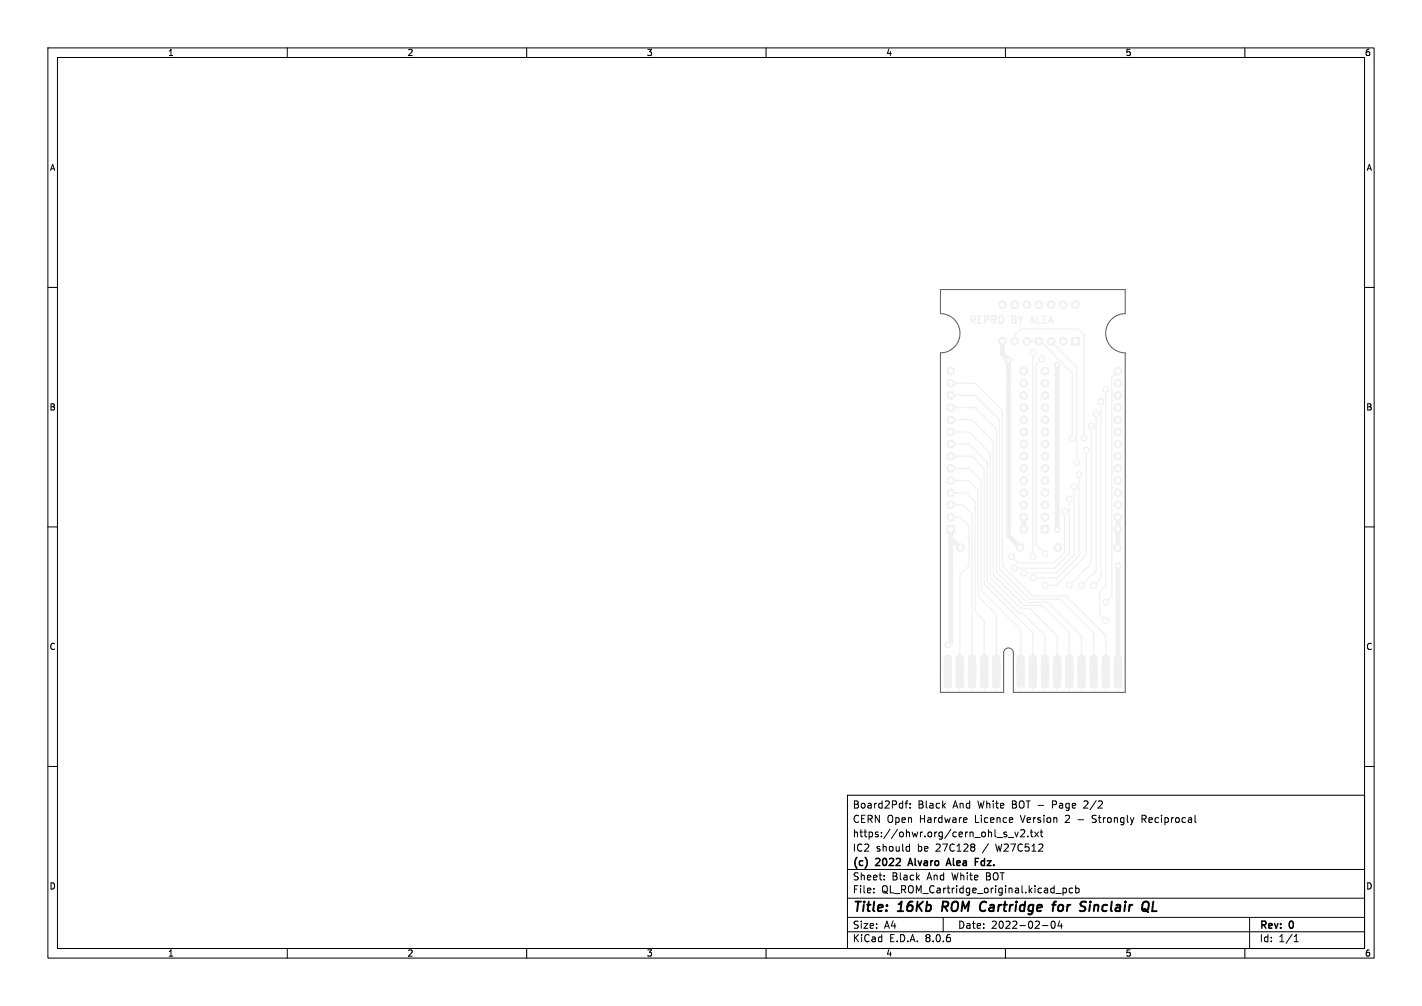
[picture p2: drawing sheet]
<svg xmlns="http://www.w3.org/2000/svg" width="297mm" height="210mm" viewBox="0 0 297 210" stroke-linecap="round" stroke-linejoin="round" font-family="sans-serif">
<g fill="none" stroke="#f0f0f0" stroke-width=".3">
<path d="M202.8 66.8l.7-.1 .2-.2-.1-.4-.8-.1v1.5M203.2 66.8l.5 .7M204.3 66.7h.5M205 66h-.7v1.5h.7M205.7 66.8l.7-.1 .1-.2v-.4l-.8-.1v1.5M207.2 66.8l.7-.1 .1-.2v-.4l-.8-.1v1.5M207.5 66.8l.5 .7M208.8 66.1l.2-.1a.5 .5 0 0 1 .6 .5v.5a.5 .5 0 0 1-.5 .5 .5 .5 0 0 1-.5-.5v-.5zM211.4 66h.5l.3 .3-.3 .4 .3 .1v.4l-.2 .3h-.6zM211.4 66.7h.5M212.7 66l.5 .8M213.2 66.8v.7"/>
<path d="M213.7 66l-.5 .8M215.1 67.5l.5-1.5 .5 1.5M215.2 67.1h.8M216.6 66v1.5h.7M217.8 66.7h.5M218.5 66h-.7v1.5h.7M219 67.5l.5-1.5 .5 1.5M219.1 67.1h.7M197.9 143.4v.6M200.5 143.5v.5M203 143.5v.5M205.6 143.5v.5"/>
<path d="M208.1 143.4v.6M213.2 143.4v.6M215.7 143.4v.6M218.3 143.4v.6M220.8 143.4v.6M223.3 143.4v.6M225.9 143.4v.6M228.4 143.4v.6M231 143.4v.6M233.5 143.4v.6"/>
</g>
<g fill="#f0f0f0" stroke="#f0f0f0" stroke-width=".21">
<path d="M223.8 70.4h1.6v1.6h-1.6z"/>
<path d="M197.8 109.7h1.6v1.6h-1.6z"/>
<path d="M197.5 136.9a.76 .76 0 0 1 .8-.1 .76 .76 0 0 1 .4 .7v3.5a.76 .76 0 0 1-.8 .7 .76 .76 0 0 1-.7-.7v-3.5z"/>
<path d="M197.2 138.5h1.3l.2 .1v4.6l-.1 .3h-1.2l-.2-.2z"/>
<path d="M200 136.9a.76 .76 0 0 1 .8-.1 .76 .76 0 0 1 .4 .7v3.5a.76 .76 0 0 1-.7 .7 .76 .76 0 0 1-.8-.7v-3.5z"/>
<path d="M199.8 138.6l1.2-.1 .2 .2v4.6l-.1 .2h-1.2l-.2-.1z"/>
<path d="M202.5 136.9a.76 .76 0 0 1 .9-.1 .76 .76 0 0 1 .4 .7v3.5a.76 .76 0 0 1-.8 .7 .76 .76 0 0 1-.7-.7v-3.5z"/>
<path d="M202.3 138.6l1.3-.1 .2 .2v4.6l-.2 .2h-1.1l-.2-.1z"/>
<path d="M205.1 136.9a.76 .76 0 0 1 .8-.1 .76 .76 0 0 1 .4 .7v3.5a.76 .76 0 0 1-.7 .7 .76 .76 0 0 1-.8-.7v-3.5z"/>
<path d="M204.9 138.6l1.2-.1 .2 .2v4.6l-.1 .2h-1.2l-.2-.1z"/>
<path d="M207.6 136.9a.76 .76 0 0 1 .8-.1 .76 .76 0 0 1 .5 .7v3.4a.76 .76 0 0 1-.8 .8 .76 .76 0 0 1-.8-.8v-3.4z"/>
<path d="M207.4 138.5h1.2l.2 .1 .1 4.6-.2 .3h-1.1l-.2-.2z"/>
<path d="M212.7 136.9a.76 .76 0 0 1 .8-.1 .76 .76 0 0 1 .4 .7v3.4a.76 .76 0 0 1-.7 .8 .76 .76 0 0 1-.8-.8v-3.4z"/>
<path d="M212.5 138.5l1.2-.1 .2 .2v4.6l-.1 .2h-1.2l-.2-.1z"/>
<path d="M215.2 136.9a.76 .76 0 0 1 .9-.1 .76 .76 0 0 1 .4 .7v3.5a.76 .76 0 0 1-.8 .7 .76 .76 0 0 1-.7-.7v-3.5z"/>
<path d="M215 138.5h1.3l.2 .1v4.6l-.2 .3h-1.1l-.2-.2z"/>
<path d="M217.8 136.9a.76 .76 0 0 1 .8-.1 .76 .76 0 0 1 .4 .7v3.5a.76 .76 0 0 1-.7 .7 .76 .76 0 0 1-.8-.7v-3.5z"/>
<path d="M217.6 138.5h1.2l.2 .1v4.6l-.1 .3h-1.2l-.2-.2z"/>
<path d="M220.3 136.9a.76 .76 0 0 1 .8-.1 .76 .76 0 0 1 .5 .7v3.5a.76 .76 0 0 1-.8 .7 .76 .76 0 0 1-.8-.7v-3.5z"/>
<path d="M220.1 138.5h1.2l.2 .1 .1 4.6-.2 .2-1.1 .1-.2-.2z"/>
<path d="M222.9 136.9a.76 .76 0 0 1 .8-.1 .76 .76 0 0 1 .4 .7v3.5a.76 .76 0 0 1-.8 .7 .76 .76 0 0 1-.7-.7v-3.5z"/>
<path d="M222.6 138.5h1.3l.2 .1v4.6l-.1 .2-1.2 .1-.2-.2z"/>
<path d="M225.4 136.9a.76 .76 0 0 1 .8-.1 .76 .76 0 0 1 .4 .7v3.5a.76 .76 0 0 1-.7 .7 .76 .76 0 0 1-.8-.7v-3.5z"/>
<path d="M225.2 138.5h1.2l.2 .1v4.6l-.1 .2-1.2 .1-.2-.2z"/>
<path d="M227.8 138.5h1.2l.2 .1v4.6l-.1 .2-1.2 .1-.2-.2z"/>
<path d="M227.9 136.9a.76 .76 0 0 1 .9-.1 .76 .76 0 0 1 .4 .7v3.4a.76 .76 0 0 1-.8 .8 .76 .76 0 0 1-.7-.8v-3.4z"/>
<path d="M230.5 136.9a.76 .76 0 0 1 .8-.1 .76 .76 0 0 1 .4 .7v3.5a.76 .76 0 0 1-.7 .7 .76 .76 0 0 1-.8-.7v-3.5z"/>
<path d="M230.3 138.5h1.2l.2 .1v4.6l-.1 .3h-1.2l-.2-.2z"/>
<path d="M233 136.9a.76 .76 0 0 1 .8-.1 .76 .76 0 0 1 .5 .7v3.5a.76 .76 0 0 1-.8 .7 .76 .76 0 0 1-.8-.7v-3.5z"/>
<path d="M232.8 138.5h1.2l.2 .1 .1 4.6-.2 .3h-1.1l-.2-.2z"/>
<path d="M217.5 109.7h1.6v1.6h-1.6z"/>
<circle cx="222.1" cy="71.2" r=".8"/>
<circle cx="219.5" cy="71.2" r=".8"/>
<circle cx="217" cy="71.2" r=".8"/>
<circle cx="214.5" cy="71.2" r=".8"/>
<circle cx="211.9" cy="71.2" r=".8"/>
<circle cx="209.4" cy="71.2" r=".8"/>
<circle cx="209.4" cy="63.6" r=".8"/>
<circle cx="211.9" cy="63.6" r=".8"/>
<circle cx="214.5" cy="63.6" r=".8"/>
<circle cx="217" cy="63.6" r=".8"/>
<circle cx="219.5" cy="63.6" r=".8"/>
<circle cx="222.1" cy="63.6" r=".8"/>
<circle cx="224.6" cy="63.6" r=".8"/>
<circle cx="198.6" cy="107.9" r=".8"/>
<circle cx="198.6" cy="105.4" r=".8"/>
<circle cx="198.6" cy="102.9" r=".8"/>
<circle cx="198.6" cy="100.3" r=".8"/>
<circle cx="198.6" cy="97.8" r=".8"/>
<circle cx="198.6" cy="95.2" r=".8"/>
<circle cx="198.6" cy="92.7" r=".8"/>
<circle cx="198.6" cy="90.2" r=".8"/>
<circle cx="198.6" cy="87.6" r=".8"/>
<circle cx="198.6" cy="85.1" r=".8"/>
<circle cx="198.6" cy="82.5" r=".8"/>
<circle cx="198.6" cy="80" r=".8"/>
<circle cx="198.6" cy="77.5" r=".8"/>
<circle cx="213.8" cy="77.5" r=".8"/>
<circle cx="213.8" cy="80" r=".8"/>
<circle cx="213.8" cy="82.5" r=".8"/>
<circle cx="213.8" cy="85.1" r=".8"/>
<circle cx="213.8" cy="87.6" r=".8"/>
<circle cx="213.8" cy="90.2" r=".8"/>
<circle cx="213.8" cy="92.7" r=".8"/>
<circle cx="213.8" cy="95.2" r=".8"/>
<circle cx="213.8" cy="97.8" r=".8"/>
<circle cx="213.8" cy="100.3" r=".8"/>
<circle cx="213.8" cy="102.9" r=".8"/>
<circle cx="213.8" cy="105.4" r=".8"/>
<circle cx="213.8" cy="107.9" r=".8"/>
<circle cx="213.8" cy="110.5" r=".8"/>
<circle cx="218.3" cy="107.9" r=".8"/>
<circle cx="218.3" cy="105.4" r=".8"/>
<circle cx="218.3" cy="102.9" r=".8"/>
<circle cx="218.3" cy="100.3" r=".8"/>
<circle cx="218.3" cy="97.8" r=".8"/>
<circle cx="218.3" cy="95.2" r=".8"/>
<circle cx="218.3" cy="92.7" r=".8"/>
<circle cx="218.3" cy="90.2" r=".8"/>
<circle cx="218.3" cy="87.6" r=".8"/>
<circle cx="218.3" cy="85.1" r=".8"/>
<circle cx="218.3" cy="82.5" r=".8"/>
<circle cx="218.3" cy="80" r=".8"/>
<circle cx="218.3" cy="77.5" r=".8"/>
<circle cx="233.5" cy="77.5" r=".8"/>
<circle cx="233.5" cy="80" r=".8"/>
<circle cx="233.5" cy="82.5" r=".8"/>
<circle cx="233.5" cy="85.1" r=".8"/>
<circle cx="233.5" cy="87.6" r=".8"/>
<circle cx="233.5" cy="90.2" r=".8"/>
<circle cx="233.5" cy="92.7" r=".8"/>
<circle cx="233.5" cy="95.2" r=".8"/>
<circle cx="233.5" cy="97.8" r=".8"/>
<circle cx="233.5" cy="100.3" r=".8"/>
<circle cx="233.5" cy="102.9" r=".8"/>
<circle cx="233.5" cy="105.4" r=".8"/>
<circle cx="233.5" cy="107.9" r=".8"/>
<circle cx="233.5" cy="110.5" r=".8"/>
<circle cx="233.4" cy="114.3" r=".8"/>
<circle cx="220.9" cy="114.3" r=".8"/>
<circle cx="200.6" cy="114.3" r=".8"/>
<circle cx="213.1" cy="114.3" r=".8"/>
</g>
<g fill="#ececec" stroke="#ececec" stroke-width=".21">
<circle cx="197.9" cy="134.6" r=".6"/>
<circle cx="220.8" cy="110.5" r=".6"/>
<circle cx="220.8" cy="76.2" r=".6"/>
<circle cx="210.6" cy="75.2" r=".6"/>
<circle cx="233.5" cy="118.1" r=".6"/>
<circle cx="231" cy="125.7" r=".6"/>
<circle cx="231" cy="81.3" r=".6"/>
<circle cx="231" cy="129.5" r=".6"/>
<circle cx="228.4" cy="122.2" r=".6"/>
<circle cx="229.9" cy="83.8" r=".6"/>
<circle cx="228.9" cy="86.4" r=".6"/>
<circle cx="225.9" cy="122.2" r=".6"/>
<circle cx="227.9" cy="88.9" r=".6"/>
<circle cx="223.3" cy="122.2" r=".6"/>
<circle cx="217.6" cy="74.9" r=".6"/>
<circle cx="218.3" cy="115.6" r=".6"/>
<circle cx="218.3" cy="122.2" r=".6"/>
<circle cx="226.9" cy="94" r=".6"/>
<circle cx="215.7" cy="116.2" r=".6"/>
<circle cx="215.7" cy="73.7" r=".6"/>
<circle cx="215.7" cy="120.6" r=".6"/>
<circle cx="225.4" cy="99.1" r=".6"/>
<circle cx="224.4" cy="101.6" r=".6"/>
<circle cx="213.8" cy="119.6" r=".6"/>
<circle cx="223.3" cy="104.1" r=".6"/>
<circle cx="211.9" cy="118.6" r=".6"/>
<circle cx="211.3" cy="116.2" r=".6"/>
<circle cx="222.3" cy="106.7" r=".6"/>
<circle cx="226.4" cy="91.4" r=".6"/>
<circle cx="224" cy="91.4" r=".6"/>
<circle cx="224.9" cy="96.5" r=".6"/>
</g>
<path d="M209.4 71.2v2.7l1.2 1.3v6.1M220.8 76.2v34.3M210.6 81.3v30.6l2.5 2.4M210.6 81.3h.1M198.6 112.4l2 1.9M198.6 110.5v23.5l-.7 .6M213.8 108v2.5M233.5 108l-.1 6.3M233.5 118.1v21.1" fill="none" stroke="#f0f0f0" stroke-width="1"/>
<g fill="none" stroke="#f0f0f0" stroke-width=".25">
<path d="M211.9 71.3v-1.3l1.3-1.3h12l1.2 1.2v21.5M214.5 71.3h2M215.7 73.7v42.5M217 71.2h.4l6.6 6.6v13.6M217.6 74.9l-1.2 1.3v37.5l1.9 1.9M219.5 71.2l5.4 5.4v19.9M233.5 77.5l-1.3 1.2v45.8l-1.2 1.2M198.6 80h5l5.8 5.7v32.4l6.3 6.4h7l8.3 8.2v4.3M198.6 82.5h5l5.1 5.1v31.1l6.4 6.4h6.3l7 7v4.9M198.6 85.1h5l4.5 4.4v29.9l6.4 6.3h4.4l7 7v4.3M198.6 87.6h4.4l4.5 4.5v27.9l6.3 6.4h3.8l5.7 5.7v4.9M198.6 90.2h3.8l4.4 4.4v26.1l6.4 6.3h1.9l5.7 5.7v4.3"/>
<path d="M198.6 92.7h3.8l3.8 3.8v24.8l6.7 6.7h.6l4.8 4.7v4.3M198.6 95.2h4.4l2.6 2.6v24.1l10.1 10.2v4.9M198.6 97.8h3.8l2.5 2.5v22.9l8.3 8.2v5.6M225.4 99.1v17l-4.6 4.6h-5.1M226.9 94v21.8l-6.4 6.4h-2.2M227.9 88.9v28.7l-4.6 4.6M228.9 86.4v32.7l-3 3.1M229.9 83.8v36.9l-1.5 1.5M231 81.3v40.9l-1.3 1.3v4.8l1.3 1.2M198.6 100.3h3.8l1.9 1.9v22.3l3.8 3.8v8.7M198.6 102.9h3.1l2 1.9v22.8l1.9 1.9v7.5M198.6 105.4h2.5l1.9 1.9v31.9"/>
<path d="M198.6 107.9h1.9l1.9 2v8.2l-1.9 1.9v19.2M202.4 113h.1M222.3 106.7v8.6l-2.1 2.2h-7.7l-1.2-1.3M223.3 104.1v11.5l-3 3h-8.4M224.4 101.6v14.2l-3.9 3.8h-6.7"/>
</g>
<g fill="#fff" stroke="#fff" stroke-width=".21">
<circle cx="197.9" cy="134.6" r=".25"/>
<circle cx="220.8" cy="110.5" r=".25"/>
<circle cx="220.8" cy="76.2" r=".25"/>
<circle cx="210.6" cy="75.2" r=".25"/>
<circle cx="233.5" cy="118.1" r=".25"/>
<circle cx="231" cy="125.7" r=".4"/>
<circle cx="231" cy="81.3" r=".4"/>
<circle cx="231" cy="129.5" r=".4"/>
<circle cx="228.4" cy="122.2" r=".4"/>
<circle cx="229.9" cy="83.8" r=".4"/>
<circle cx="228.9" cy="86.4" r=".4"/>
<circle cx="225.9" cy="122.2" r=".4"/>
<circle cx="227.9" cy="88.9" r=".4"/>
<circle cx="223.3" cy="122.2" r=".4"/>
<circle cx="217.6" cy="74.9" r=".4"/>
<circle cx="218.3" cy="115.6" r=".4"/>
<circle cx="218.3" cy="122.2" r=".4"/>
<circle cx="226.9" cy="94" r=".4"/>
<circle cx="215.7" cy="116.2" r=".4"/>
<circle cx="215.7" cy="73.7" r=".4"/>
<circle cx="215.7" cy="120.7" r=".4"/>
<circle cx="225.4" cy="99.1" r=".4"/>
<circle cx="224.4" cy="101.6" r=".4"/>
<circle cx="213.8" cy="119.6" r=".4"/>
<circle cx="223.3" cy="104.1" r=".4"/>
<circle cx="211.9" cy="118.6" r=".4"/>
<circle cx="211.3" cy="116.2" r=".4"/>
<circle cx="222.3" cy="106.7" r=".4"/>
<circle cx="226.4" cy="91.4" r=".4"/>
<circle cx="224" cy="91.4" r=".4"/>
<circle cx="224.9" cy="96.5" r=".4"/>
<circle cx="224.6" cy="71.2" r=".4"/>
<circle cx="222.1" cy="71.2" r=".4"/>
<circle cx="219.5" cy="71.2" r=".4"/>
<circle cx="217" cy="71.2" r=".4"/>
<circle cx="214.5" cy="71.2" r=".4"/>
<circle cx="211.9" cy="71.2" r=".4"/>
<circle cx="209.4" cy="71.2" r=".4"/>
<circle cx="209.4" cy="63.6" r=".4"/>
<circle cx="211.9" cy="63.6" r=".4"/>
<circle cx="214.5" cy="63.6" r=".4"/>
<circle cx="217" cy="63.6" r=".4"/>
<circle cx="219.5" cy="63.6" r=".4"/>
<circle cx="222.1" cy="63.6" r=".4"/>
<circle cx="224.6" cy="63.6" r=".4"/>
<circle cx="198.6" cy="110.5" r=".4"/>
<circle cx="198.6" cy="108" r=".4"/>
<circle cx="198.6" cy="105.4" r=".4"/>
<circle cx="198.6" cy="102.9" r=".4"/>
<circle cx="198.6" cy="100.3" r=".4"/>
<circle cx="198.6" cy="97.8" r=".4"/>
<circle cx="198.6" cy="95.3" r=".4"/>
<circle cx="198.6" cy="92.7" r=".4"/>
<circle cx="198.6" cy="90.2" r=".4"/>
<circle cx="198.6" cy="87.6" r=".4"/>
<circle cx="198.6" cy="85.1" r=".4"/>
<circle cx="198.6" cy="82.6" r=".4"/>
<circle cx="198.6" cy="80" r=".4"/>
<circle cx="198.6" cy="77.5" r=".4"/>
<circle cx="213.8" cy="77.5" r=".4"/>
<circle cx="213.8" cy="80" r=".4"/>
<circle cx="213.8" cy="82.6" r=".4"/>
<circle cx="213.8" cy="85.1" r=".4"/>
<circle cx="213.8" cy="87.6" r=".4"/>
<circle cx="213.8" cy="90.2" r=".4"/>
<circle cx="213.8" cy="92.7" r=".4"/>
<circle cx="213.8" cy="95.3" r=".4"/>
<circle cx="213.8" cy="97.8" r=".4"/>
<circle cx="213.8" cy="100.3" r=".4"/>
<circle cx="213.8" cy="102.9" r=".4"/>
<circle cx="213.8" cy="105.4" r=".4"/>
<circle cx="213.8" cy="108" r=".4"/>
<circle cx="213.8" cy="110.5" r=".4"/>
<circle cx="218.3" cy="110.5" r=".4"/>
<circle cx="218.3" cy="107.9" r=".4"/>
<circle cx="218.3" cy="105.4" r=".4"/>
<circle cx="218.3" cy="102.9" r=".4"/>
<circle cx="218.3" cy="100.3" r=".4"/>
<circle cx="218.3" cy="97.8" r=".4"/>
<circle cx="218.3" cy="95.2" r=".4"/>
<circle cx="218.3" cy="92.7" r=".4"/>
<circle cx="218.3" cy="90.2" r=".4"/>
<circle cx="218.3" cy="87.6" r=".4"/>
<circle cx="218.3" cy="85.1" r=".4"/>
<circle cx="218.3" cy="82.5" r=".4"/>
<circle cx="218.3" cy="80" r=".4"/>
<circle cx="218.3" cy="77.5" r=".4"/>
<circle cx="233.5" cy="77.5" r=".4"/>
<circle cx="233.5" cy="80" r=".4"/>
<circle cx="233.5" cy="82.5" r=".4"/>
<circle cx="233.5" cy="85.1" r=".4"/>
<circle cx="233.5" cy="87.6" r=".4"/>
<circle cx="233.5" cy="90.2" r=".4"/>
<circle cx="233.5" cy="92.7" r=".4"/>
<circle cx="233.5" cy="95.2" r=".4"/>
<circle cx="233.5" cy="97.8" r=".4"/>
<circle cx="233.5" cy="100.3" r=".4"/>
<circle cx="233.5" cy="102.9" r=".4"/>
<circle cx="233.5" cy="105.4" r=".4"/>
<circle cx="233.5" cy="107.9" r=".4"/>
<circle cx="233.5" cy="110.5" r=".4"/>
<circle cx="233.4" cy="114.3" r=".4"/>
<circle cx="220.9" cy="114.3" r=".4"/>
<circle cx="200.6" cy="114.3" r=".4"/>
<circle cx="213.1" cy="114.3" r=".4"/>
</g>
<g fill="none" stroke="#000" stroke-width=".21">
<path d="M10 10h277v190h-277zM12 12h273v186h-273zM60 10v2M110 10v2M160 10v2M210 10v2M260 10v2M10 60h2M285 60h2M10 110h2M285 110h2M10 160h2"/>
<path d="M285 160h2M177 166h108v32h-108zM189 167.7h.6M189.5 176.7l.5 .1M189.6 167.2l-.4 .2v1.3M190 176.2v1.5M190 177.6l-.5 .1M190.1 168.6v.1M190.1 167.8v.1M201.7 170.7l.3 .4-.8 .1M201.9 171.6l-.2 .1M203.5 176.3v.4"/>
<path d="M203.5 177v.6M209.9 174.2l.3 .1 .1 .2-.2 .2h-.3M209.9 173.7l.3 .1M210.6 174.8h1.1M212 173.7l.3 1 .4-1M213.2 173.3l.5-.1 .3 .4-.9 1.1h.9M214.7 174.6v.1M215.2 173.7h.5M215.4 173.2v1.3l.3 .2M216.1 173.7l.8 1M216.9 173.7l-.8 1M217.2 173.7h.6"/>
<path d="M217.5 173.2v1.3l.3 .2M227.2 167.8l-.9 .9h.9M228.1 171.6l.2 .1M228.2 170.3v.5M238.5 171h.6M239.1 170.2h-.6v1.5M249.7 171.6l.1 .1M60 198v2M110 198v2M160 198v2M177 194.5h108M177 191.5h108"/>
<path d="M177 187.5h108M177 181.5h108M182.5 186.3v.1M182.5 185.5v.1M184.7 183.6v.1M184.7 182.8v.1M197 191.5v3M210 198v2M217.7 193.2h1.2M219.7 192.4l.2-.1a.8 .8 0 0 1 .5 .7 .8 .8 0 0 1-.5 .8l-.2-.1-.2-.5 .2-.8M220.5 186.5h1.2M221.3 192.2l-.3 1.1h.9"/>
<path d="M221.7 192.8v1M222 185.4v1.5M222 185.5l.5-.1 .2 .3-.1 .6h-.6M224 185.5l-.4-.1-.3 .3 .2 .6h.5M224.7 185.5l.4-.1 .3 .3-.2 .6h-.5M224.7 184.9v1.5M260 198v2M261 191.5v6.5M270.3 196.6h.9M270.3 195.5l.4-.4v1.5"/>
</g>
<path d="M197 188.2l-.3 2M205.6 188.2l-.4 .1M205.7 190.1l-.5 .1M219.8 188.9h.7M220.6 188.2l-.4 .1-.1 .2-.2 1.7M221.8 188.9l-.5 .1-.3 .3v.7a.52 .52 0 0 0 .8 .1M227.7 188.9l-.2 1.3M227.7 188.2v.2M240.9 188.2l-.3 2h1" fill="none" stroke="#000" stroke-width=".4"/>
<path d="M190.1 179.2l-.5 1.5M203.7 179.9h.5M203.7 179.2h.7M205 179.8v.7M189.8 180.3h.7M197.6 180.7l.5-1.5 .5 1.5M197.8 180.3h.7" fill="none" stroke="#000" stroke-width=".3"/>
<path d="M196.4 60.5h38.6v5a4.1 4.1 0 0 0-4.1 4.1 4.1 4.1 0 0 0 4.1 4.1v70.8h-23.3v-8.2a1.02 1.02 0 0 0-1.1-1 1.02 1.02 0 0 0-1 1v8.2h-13.2v-70.8a4.1 4.1 0 0 0 4.1-4.1 4.1 4.1 0 0 0-4.1-4.1z" fill="none" stroke="#575757" stroke-width=".21"/>
<g font-size="2.8">
<text x="178" y="190.9">Title:</text>
<text x="187.7" y="190.9">16Kb</text>
<text x="197.6" y="190.9">ROM</text>
<text x="206.3" y="190.9">Cartridge</text>
<text x="222.3" y="190.9">for</text>
<text x="228.9" y="190.9">Sinclair</text>
</g>
<g font-size="2.1">
<text x="178" y="172">CERN Open</text>
<text x="178" y="169">Board2Pdf:</text>
<text x="191.7" y="169">Black</text>
<text x="192.1" y="172">Hardware</text>
<text x="199.1" y="169">And</text>
<text x="203.7" y="172">Licence</text>
<text x="204.4" y="169">White</text>
<text x="211.6" y="169">BOT -</text>
<text x="213.5" y="172">Version</text>
<text x="220.3" y="169">Page</text>
<text x="222.9" y="172">2</text>
<text x="225.6" y="172">-</text>
<text x="227.1" y="169">2/2</text>
<text x="228.8" y="172">Strongly</text>
<text x="239.3" y="172">Reciprocal</text>
<text x="178" y="178">IC2</text>
<text x="178" y="175">https://ohwr.org/cern_ohl_s_v2.txt</text>
<text x="182.9" y="178">should</text>
<text x="191.7" y="178">be</text>
<text x="195.6" y="178">27C128</text>
<text x="205.5" y="178">/</text>
<text x="208.4" y="178">W27C512</text>
<text x="178" y="184">Sheet:</text>
<text x="178" y="181.2">(c)</text>
<text x="183" y="181.2">2022</text>
<text x="186.2" y="184">Black</text>
<text x="190.5" y="181.2">Alvaro</text>
<text x="193.7" y="184">And</text>
<text x="199" y="184">White</text>
<text x="199.1" y="181.2">Alea</text>
<text x="205.5" y="181.2">Fdz.</text>
<text x="206.2" y="184">BOT</text>
<text x="178" y="186.7">File:</text>
<text x="184.1" y="186.7">QL_ROM_Cartridge_original.kicad_pcb</text>
<text x="178" y="196.9">KiCad</text>
<text x="178" y="194.1">Size:</text>
<text x="184.7" y="194.1">A4</text>
<text x="185.7" y="196.9">E.D.A.</text>
<text x="193.3" y="196.9">8.0.6</text>
<text x="200" y="194.1">Date:</text>
<text x="207" y="194.1">2022-02-04</text>
<text x="263" y="194.3">Rev:</text>
<text x="263" y="196.9">Id:</text>
<text x="267.1" y="196.9">1/1</text>
<text x="269.4" y="194.3">0</text>
</g>
<g font-size="1.8">
<text x="35" y="11.9">1</text>
<text x="85" y="11.9">2</text>
<text x="135" y="11.9">3</text>
<text x="185" y="11.9">4</text>
<text x="235" y="11.9">5</text>
<text x="285" y="11.9">6</text>
<text x="10.3" y="35.9">A</text>
<text x="285.4" y="35.9">A</text>
<text x="10.3" y="85.9">B</text>
<text x="285.3" y="85.9">B</text>
<text x="10.3" y="135.9">C</text>
<text x="285.3" y="135.9">C</text>
<text x="10.3" y="185.9">D</text>
<text x="285.3" y="185.9">D</text>
<text x="35" y="199.9">1</text>
<text x="85" y="199.9">2</text>
<text x="135" y="199.9">3</text>
<text x="185" y="199.9">4</text>
<text x="235" y="199.9">5</text>
<text x="285" y="199.9">6</text>
</g>
</svg>
